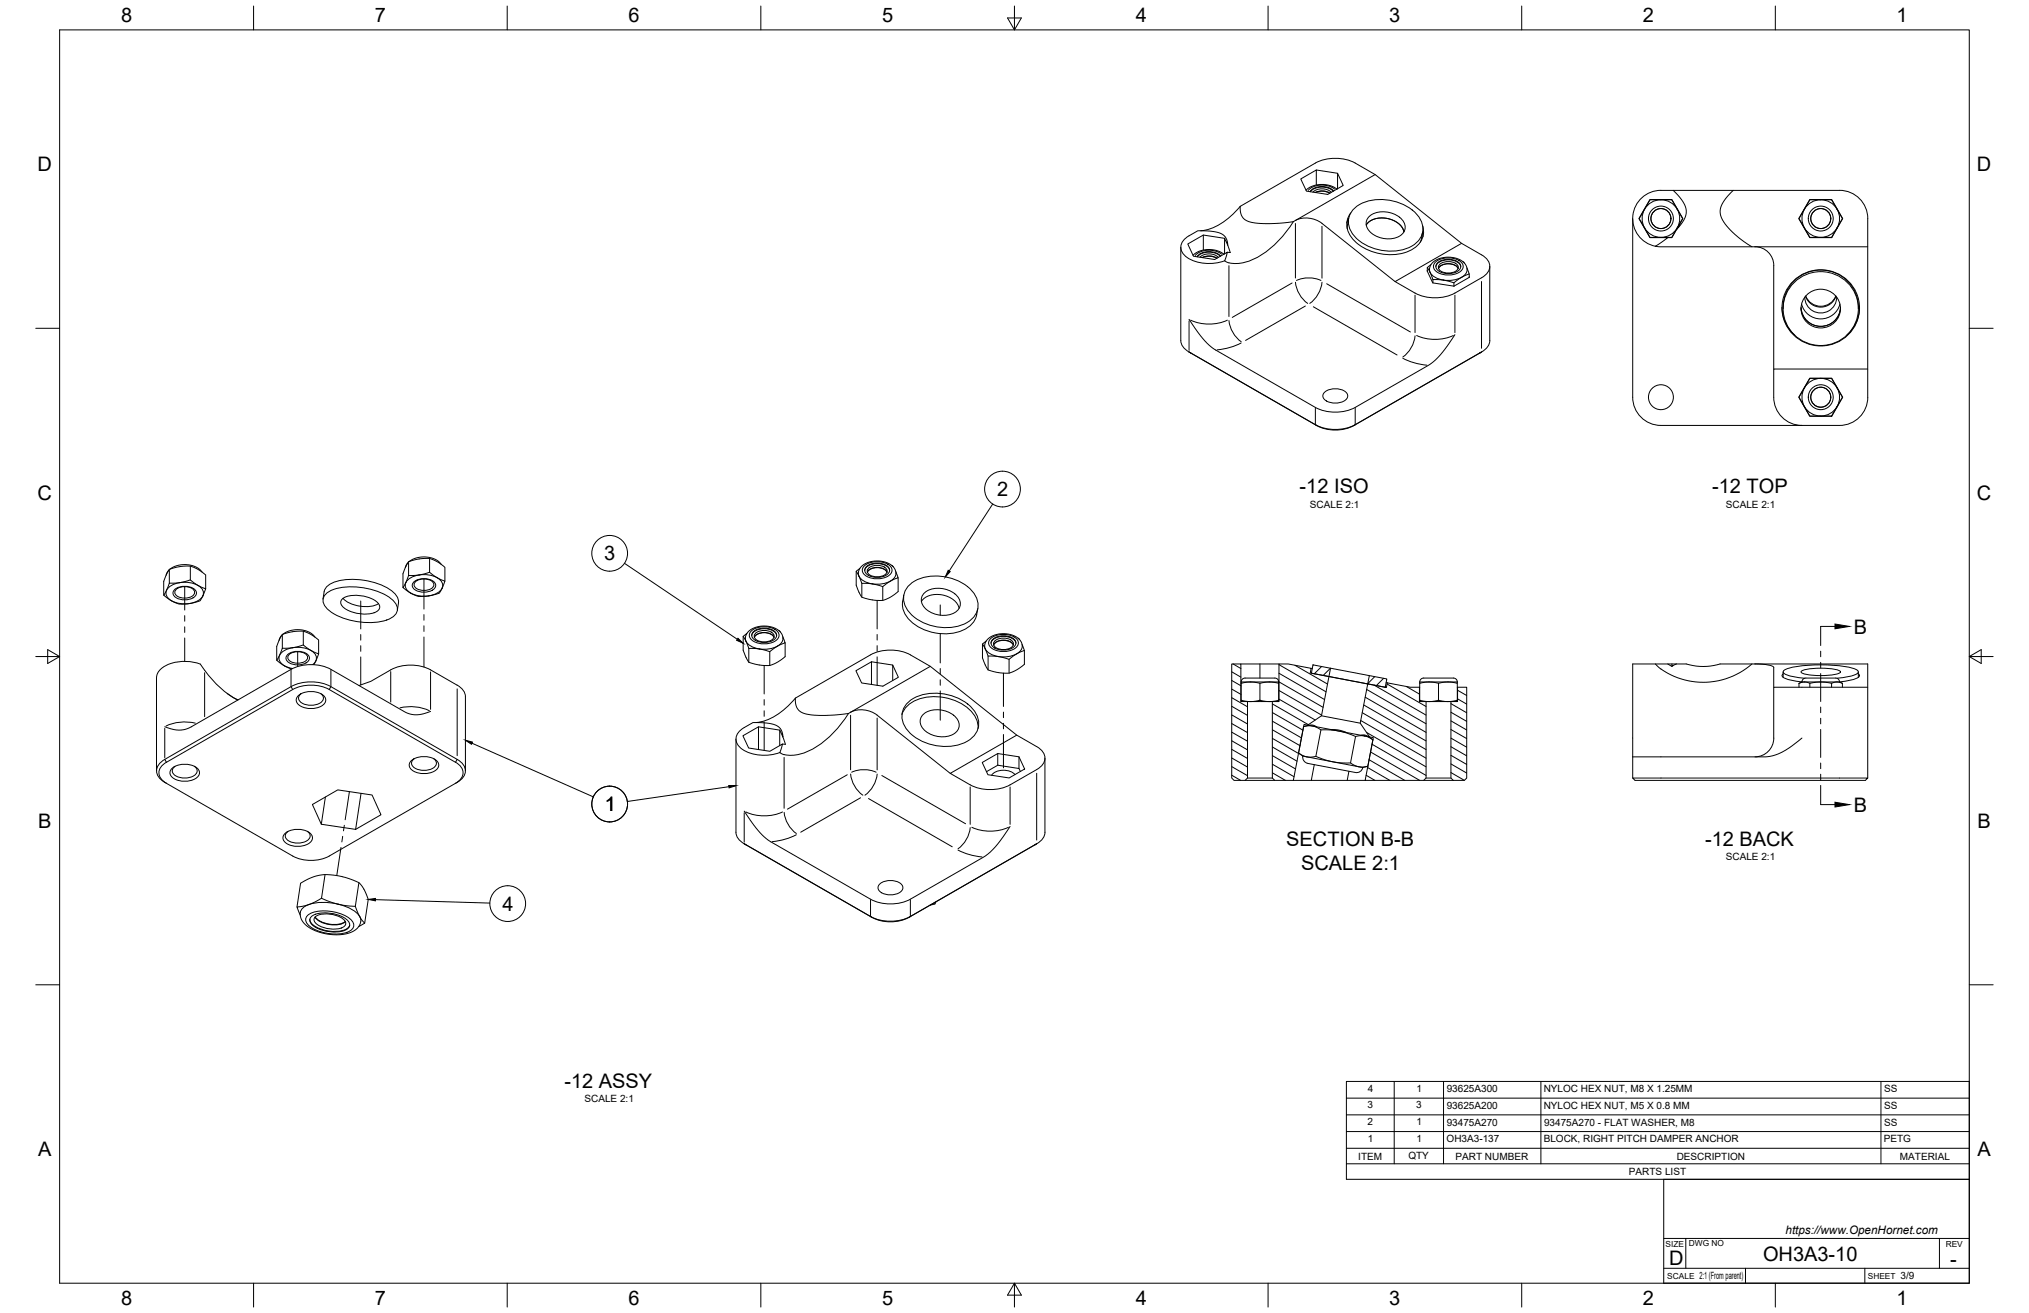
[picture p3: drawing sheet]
<svg xmlns="http://www.w3.org/2000/svg" width="864mm" height="559mm" viewBox="0 0 864 559" stroke-linecap="round" stroke-linejoin="round" font-family="sans-serif">
<!-- layer: Visible -->
<g fill="none" stroke="#000" stroke-width=".43">
<path d="M560.3 72.3l9 1.4v6.6M569.3 73.7l2.4 5.2-6.6 3.8-9-1.4-2.5-5.1 6.7-3.9v6.4M585.3 74.3l-33.9 19.5M527.9 87.8l31.9-18.4a18.8 18.8 0 0 1 17 0l8.5 4.9 36.8 29.3 8.5 4.9a5.1 5.1 0 0 1 2.6 7.4l-2.6 2.3-11.3 6.5a18.8 18.8 0 0 1-17 0l-8.5-4.9 28.3-16.2M527.9 87.8l.1 2.3 .6 2 1.4 1.5 1.9 .8 4.1 .7 4.7 .1 9.8-.9M527.9 87.8a26.1 26.1 0 0 1-16.8 10.4M550.5 94.3a38.5 38.5 0 0 1-20.3 17.3 10.5 10.5 0 0 1-8-.1l-.9-.5M551.4 93.8a10.9 10.9 0 0 1 11.3 1.3M551.4 93.8l-.9 .5M558.8 81.8a6 6 0 0 1 7.8 .1M559.7 81.9a6.6 6.6 0 0 1 6.4 .3M559.9 81.9a6.6 6.6 0 0 1 6.1 .4"/>
<path d="M562.7 95.1l31.1 24.7M567.5 81.4a7.3 7.3 0 0 0-9.8 .2M567.6 81.3a7.1 7.1 0 0 0-10 .3M568.9 80.4l.2 .1M569 80.5l-1.6-1-1.9-.7-3.4-.3-3.4 .7-2.8 1.8M573.2 94.8l.8-1.8-.6 4.4M574.9 90.6a8.9 8.9 0 0 0 2.3 12.6 22.1 22.1 0 0 0 24.2 2.7 8.3 8.3 0 0 0 4.1-9.7M576.5 88.6a19.7 19.7 0 0 1 20.8-1.6 12.5 12.5 0 0 1 8.3 11.1 10.2 10.2 0 0 1-8.6 8.2 21.2 21.2 0 0 1-21.5-7 7.9 7.9 0 0 1 1-10.7zM581.5 95.8a9.4 9.4 0 0 1 12-1.8l1.7 1.1 1.3 1.3 1.1 2.3M582.5 92.4a10.4 10.4 0 0 1 15.1 2.3 4.7 4.7 0 0 1-4 6.6 10.8 10.8 0 0 1-11.7-4.3 4 4 0 0 1 .6-4.6zM698.9 84.1l2-1.4 2.2-1.1a22 22 0 0 1 9.1-.6l4 4.7 1.1 2 .4 1.7v1.7l-.8 2.1-3.3 4.5 2.7-4.7-4.7-8.1h-9.4l-4.6 8.1 4.6 8.1h7.6l-4.9 3.5a6.9 6.9 0 0 1-5-1.8 12 12 0 0 1-1-18.7zM706.9 85h-3.9a1.75 1.75 0 0 0-1.6 1.6l-3.7 6.4 4.3 7.5a1.72 1.72 0 0 0 2.2 .5h7.3l2.4-4"/>
<path d="M706.9 85h4a1.76 1.76 0 0 1 1.6 1.6l1.4 2.4M706.9 85a8 8 0 0 0-6.9 12 8 8 0 0 0 13.9 0M706.9 85a8 8 0 0 1 7 4M712.2 81h70.8a12 12 0 0 1 12 12v76.1a12 12 0 0 1-12 12h-76.1a12 12 0 0 1-12-12.1v-76M713.6 97.7l-2 3.4h-1.8M713.9 89l1.9 3.5a1.69 1.69 0 0 1-.6 2.1l-1.3 2.4M713.9 89a8 8 0 0 1 0 8M737.7 81l-2.9 3.1-1.9 2.9-.7 2.3 .2 2.5 1.9 3.5 3.1 3.5 3.8 3.3 4.5 2.9M768 89l-2 3.5a1.69 1.69 0 0 0 .6 2.1l1.4 2.4M768 97l2 3.5a1.75 1.75 0 0 0 2.2 .5h6.7a1.69 1.69 0 0 0 1.6-1.6l1.4-2.4M768 89a8 8 0 0 0 0 8M770.3 84.9h9.3l4.7 8.1-4.7 8.1h-9.3l-4.7-8.1z"/>
<path d="M775 85h-4a1.8 1.8 0 0 0-1.6 1.6l-1.4 2.4M775 85h3.9a1.75 1.75 0 0 1 1.6 1.6l1.4 2.4M775 85a8 8 0 0 0-7 4M775 85a8 8 0 0 1 6.9 4M781.9 89l2.3 4-2.3 4M781.9 89a8 8 0 0 1 0 8M781.9 97a8 8 0 0 1-13.9 0M502.6 105.2v39.7a6 6 0 0 0 3.5 4.9l54.5 31.4a17.2 17.2 0 0 0 15.5 0l54.5-31.4M504.3 101.7l5.5-3.5 5.8 .2 4.3 1.1 1.8 1.7 .9 3.2-1.4-3-9-1.4-6.7 3.8 2.5 5.3 9 1.3 5.4-3-1 3.4a17.5 17.5 0 0 1-17-1.9 4.6 4.6 0 0 1-.1-7.2zM510.7 109.5a6 6 0 0 1 7.8 .1M511.6 109.6a6.6 6.6 0 0 1 6.4 .3M511.9 109.6a6.6 6.6 0 0 1 6 .3"/>
<path d="M512.2 100v6.4M519.4 109.1a7.3 7.3 0 0 0-9.8 .2M519.5 109a7.1 7.1 0 0 0-10 .3M520.8 108.1l.2 .1M520.9 108.2l-3.2-1.6-3.5-.4-3.6 .6-2.8 1.8M521.2 101.4v6.6M522.6 104.4l1 3.1-1.2-.2M605.6 100.7l-.1-1.9-1 4.3M607.5 115.1l2.3 5.3 9 1.4M607.5 113.9v1.5M608.4 114.8a4.6 4.6 0 0 0 4 3.9l2 .5M608.4 114.8l.6-2.2 1.6-1.5 2.5-1.2 2.8-.4 3.2 .2 2.9 1.2 1.8 1.7 .6 2.2"/>
<path d="M609.1 112.6l-.6 .5a1.02 1.02 0 0 0-.9 .8 1.02 1.02 0 0 0 .6 1.1l1.1 2.5a1.39 1.39 0 0 0 .6 1.4 1.39 1.39 0 0 0 1.5 .1l3 .2M609.9 119v1.4M611.1 113.5a5.3 5.3 0 0 1 6.3-2.9 4.3 4.3 0 0 1 4.3 2.9M612 111.7a7.5 7.5 0 0 1 9.4 .5 2.43 2.43 0 0 1-1.9 3.7 7.5 7.5 0 0 1-8-1.3 2 2 0 0 1 .5-2.9zM612.2 114.2a5.4 5.4 0 0 1 8.4 0M612.3 114.3a5.4 5.4 0 0 1 8.3 0M612.8 112.5a6 6 0 0 1 7.7 .5 2.05 2.05 0 0 1-1.7 2.8 5.3 5.3 0 0 1-6.6-1.8zM622.7 111.4l.6 .6M624.4 114l.7 2a.7 .7 0 0 1-.1 .8 .7 .7 0 0 1-.8 .2l-2.7 1.4-2.7 2-4.4-1.2M624.5 114.8a6.2 6.2 0 0 1-6.4 4.5l-3.7-.1M625.3 117.8l.2 .2-6.7 3.8M625.3 116.6v1.4"/>
<path d="M634.1 113.3v31.6a6 6 0 0 1-3.5 4.9M704.6 104.8l1.8 .2h40.6M747 105h48M747 105a8 8 0 0 1 8 8v44.1M763.3 119.6a16.3 16.3 0 0 1 25.6 2.8 16.3 16.3 0 0 1-9 24.1 16.3 16.3 0 0 1-18.9-6.9 16.3 16.3 0 0 1 2.3-20zM506.1 135.9l5.9 8.3 4.2 4 43.7 25.2M618.8 120.4v1.4M758.5 130.8a16.1 16.1 0 0 0 5.3 11.8M759 131.3a16 16 0 0 1 16-16.4 16 16 0 0 1 16 16.4M763.6 120.2a15.8 15.8 0 0 1 24.9 2.7 15.8 15.8 0 0 1-8.8 23.4 15.8 15.8 0 0 1-18.3-6.7 15.8 15.8 0 0 1 2.2-19.4zM766.6 131a8.4 8.4 0 0 0 8.4 7.9 8.4 8.4 0 0 0 8.4-7.9M766.8 129.4a8.4 8.4 0 0 0 8.2 6.3 8.4 8.4 0 0 0 8.1-6.3"/>
<path d="M768.2 126.5a6.8 6.8 0 0 0 6.8 6.7 6.8 6.8 0 0 0 6.7-6.7M768.5 126.1a6.8 6.8 0 0 0 6.5 4.6 6.8 6.8 0 0 0 6.4-4.6M768.6 126a6.9 6.9 0 0 0 6.4 4.3 6.9 6.9 0 0 0 6.4-4.3M791.5 130.8a16.1 16.1 0 0 1-5.4 11.8M506.8 150.2h.1M619.3 142.4l-5.5 7.7-2.9 3.1-2 1.7-32.1 18.5M629.9 150.2h.1M630.6 149.8l-.7 .4M795 157.1h-40v11.9a12 12 0 0 0 12 12.1M559.8 173.4a18.8 18.8 0 0 0 17 0M563.9 166.8a7.5 7.5 0 0 1 9.3 .5 2.43 2.43 0 0 1-1.8 3.7 7.5 7.5 0 0 1-8-1.4 2 2 0 0 1 .5-2.8zM768 165.1l2-3.5a1.75 1.75 0 0 1 2.2-.5h6.7a1.69 1.69 0 0 1 1.6 1.6l1.4 2.4"/>
<path d="M768 165.1l-2 3.4a1.72 1.72 0 0 0 .6 2.2l1.4 2.4M768 173.1l2 3.4a1.72 1.72 0 0 0 2.2 .6h6.7a1.75 1.75 0 0 0 1.6-1.6l1.4-2.4M768 165a8 8 0 0 0 0 8.1M770.3 161h9.3l4.7 8.1-4.7 8.1h-9.3l-4.7-8.1zM781.9 165.1l2.3 4-2.3 4M781.9 165a8 8 0 0 1 0 8.1M781.9 173.1a8 8 0 0 1-13.9 0M781.9 165a8 8 0 0 0-13.9 0M559.8 180.8a18.8 18.8 0 0 0 17 0M173.6 239.6l-1.1 2M173.9 239.1v5.8M174.2 239l1.5-1 2-.7 4.2-.2 3.4 1 1.3 .8 1.2 1.3"/>
<path d="M182.8 237.7v5.8M70.9 251.2l-.6 1.1a.89 .89 0 0 0-.5 1 .89 .89 0 0 0 .8 .7l2.4 1.7M70.9 251.2a3.5 3.5 0 0 0 2.1 4.5M71.7 242.8l-1 2M72.1 242.3v5.9M72.4 242.2l1.5-.9 2-.7 4.4-.2 3.4 1 2.3 2.1M73 255.7l3.2 1.4 4.5-.2M73 255.7a12.2 12.2 0 0 0 7.7 1.1M74.4 250.8a7.1 7.1 0 0 1 8.9 .5 2.63 2.63 0 0 1-2.6 3.7 6.2 6.2 0 0 1-7-2 1.96 1.96 0 0 1 .7-2.2zM75 250.8a5.9 5.9 0 0 1 7.6 .5 2.05 2.05 0 0 1-1.6 2.8 5.2 5.2 0 0 1-6.6-1.7zM76.5 248l-3.8 .2a1.05 1.05 0 0 0-1.1 1.3l-.7 1.7M76.5 248l4.5-1.2 3.1 2.2 3 1.4a.44 .44 0 0 1 .5 .3 .44 .44 0 0 1-.3 .6l-1 2.3"/>
<path d="M76.6 248a7.3 7.3 0 0 0-5.7 3.2M76.6 248a9.8 9.8 0 0 1 9.7 3.2l.3 1.2-.3 1.2M81 240.9v5.9M86.3 253.6l-.4 1a2.43 2.43 0 0 1-2.5 1.7l-2.7 .6M86.3 253.6a7.3 7.3 0 0 1-5.6 3.2M87.5 250.6v-5.9l-2.1-1.6-4.4-2.2-3.1 .1-3.5 .6a4.6 4.6 0 0 0-4 4l-.7 1.8v5.9M137.5 255a6.8 6.8 0 0 1 5.9-7.6 29.3 29.3 0 0 1 24.3 4.9 6.2 6.2 0 0 1 1.4 7.4M138.8 252.7a19.8 19.8 0 0 1 15.2-2.6 23.8 23.8 0 0 1 13.8 5.9 4.3 4.3 0 0 1-1.9 7.3 28.9 28.9 0 0 1-26.1-3.7 4.3 4.3 0 0 1-1-6.9zM145.8 254.8a13.8 13.8 0 0 1 15.4 2.3 2.4 2.4 0 0 1-1.9 3.7 14.4 14.4 0 0 1-13.9-3.2 2.01 2.01 0 0 1 .4-2.8zM146 254.6a14.1 14.1 0 0 0 15.1 2.3M172.7 248l-.5 .9a1.05 1.05 0 0 0-.6 1.2 1.05 1.05 0 0 0 1 .9l2.7 1.7 2.8 1.1 4.4-.2M172.7 248a4.1 4.1 0 0 0 3.6 5.1l3.4 .6 2.8-.1"/>
<path d="M176.3 247.6a7.1 7.1 0 0 1 8.8 .5 2.63 2.63 0 0 1-2.6 3.7 6.2 6.2 0 0 1-7-2.1 1.96 1.96 0 0 1 .8-2.1zM176.8 247.6a5.9 5.9 0 0 1 7.7 .5 2.05 2.05 0 0 1-1.7 2.8 5.2 5.2 0 0 1-6.6-1.8zM178.4 244.7l-3.9 .2a1.1 1.1 0 0 0-1.1 1.4l-.7 1.7M178.4 244.7l4.4-1.2 2.9 2.2 3.2 1.5a.44 .44 0 0 1 .5 .3 .44 .44 0 0 1-.3 .5l-.9 2.3M178.4 244.7a7.3 7.3 0 0 0-5.7 3.3M178.4 244.7a9.8 9.8 0 0 1 9.8 3.3l.2 1.1-.2 1.2M188.2 250.3l-.5 1a2.49 2.49 0 0 1-2.5 1.7l-2.7 .6M188.2 250.3a7.3 7.3 0 0 1-5.7 3.3M189.4 247.3v-5.9l-1.8-1.3-2.5-1.5-2.3-.9h-3.1l-3.4 .6a4.6 4.6 0 0 0-4.1 4l-.7 1.9v5.9M364.4 243.1v5.9l1.7 4a2.6 2.6 0 0 0 2.8 1.8l3.4 .7h3.3l4.4-2 2.3-1.7v-5.9M365.3 244l.3 1.2M365.3 244.1l.5-1.9 1.7-1.8 2.2-1.1 3.3-.6 3.5 .4 2.6 1.2 1.6 1.6 .6 2.2"/>
<path d="M365.6 245.2a7.3 7.3 0 0 0 5.7 3.3M365.6 245.2l.6 1.6a1.41 1.41 0 0 0 .6 1.4 1.41 1.41 0 0 0 1.5 .1l3 .2M366 241.9l-.6 .4a1.1 1.1 0 0 0-.8 1 1.1 1.1 0 0 0 .6 1.1l.4 .8M366.8 248.3v5.8M368.1 242.8a5.3 5.3 0 0 1 6.2-2.9 4.3 4.3 0 0 1 4.3 2.9M368.9 241a7.5 7.5 0 0 1 9.4 .5 2.43 2.43 0 0 1-1.9 3.7 7.5 7.5 0 0 1-8-1.4 2 2 0 0 1 .5-2.8zM369.2 243.5a5.4 5.4 0 0 1 8.3 0M369.2 243.6a5.4 5.4 0 0 1 8.3 0M369.7 241.8a6 6 0 0 1 7.7 .5 2.05 2.05 0 0 1-1.7 2.8 5.3 5.3 0 0 1-6.6-1.8zM375.7 249.7v5.8M379.6 240.7l.6 .6M381.3 243.3l.6 1.7a.58 .58 0 0 1 .3 .5 .58 .58 0 0 1-.4 .5l-4.5 2.5a2.15 2.15 0 0 1-3.4 .6l-2.6-.6"/>
<path d="M381.4 244a6.2 6.2 0 0 1-6.4 4.5h-3.7M384.7 253.3a10.7 10.7 0 0 0 5.6 13.2 20.9 20.9 0 0 0 22.3 .1 9.6 9.6 0 0 0 3.6-7.6M387.1 248.9a19.7 19.7 0 0 1 20.8-1.6 12.5 12.5 0 0 1 8.4 11 10.2 10.2 0 0 1-8.6 8.2 21.2 21.2 0 0 1-21.5-7 7.9 7.9 0 0 1 .9-10.6zM392.2 256a9.4 9.4 0 0 1 11.9-1.8l1.8 1.1 1.3 1.3 1 2.3M393.1 252.7a10.4 10.4 0 0 1 15.2 2.3 4.7 4.7 0 0 1-4 6.6 10.8 10.8 0 0 1-11.7-4.3 4 4 0 0 1 .5-4.6zM119 278.9l1-2.5a.89 .89 0 0 1 1.4-.5l4-.4 3.7-1 2.9 2.1 3.2 1.5a.85 .85 0 0 1-.1 1.5l-1.5 3.3M119 278.9l-.4 .9a1.02 1.02 0 0 0-.7 .8 1.02 1.02 0 0 0 .5 1l3 2 2.7 1.1M119 278.9a9.7 9.7 0 0 1 10.2-3.2 5.8 5.8 0 0 1 5.5 4.4l-.4 1.5-1.2 1.2M119 278.9a3.9 3.9 0 0 0 3.1 4.9l2.4 .7M119.8 270.5l-1 2M120.2 270v5.9M120.5 269.9l1.7-1 1.8-.6 4.1-.2 3.5 .9 1.5 1 .9 1.1"/>
<path d="M122.5 278.5a7.1 7.1 0 0 1 8.9 .5 2.63 2.63 0 0 1-2.6 3.7 6.2 6.2 0 0 1-7-2.1 1.96 1.96 0 0 1 .7-2.1zM123.1 278.5a5.9 5.9 0 0 1 7.6 .5 2.05 2.05 0 0 1-1.7 2.9 5.2 5.2 0 0 1-6.5-1.8zM129.1 268.6v5.9M135.6 278.3v-5.9l-1.9-1.5-4.6-2.3-3.7 .1-2.9 .6a4.6 4.6 0 0 0-4 3.9l-.7 1.9v5.9M316.3 270.8v5.9l1.7 4a2.45 2.45 0 0 0 2.5 1.7l3.5 .7 3.6 .1 3.7-1.6 2.9-2.1v-5.9M317.9 269.6l-.6 .4a1.03 1.03 0 0 0-.8 .9 1.03 1.03 0 0 0 .5 1.1l.5 .9M318.3 269l1.4-1.1 1.8-.9 2-.4 2.5-.2 4.1 1.1 1.4 .9 1.2 1.4a3.7 3.7 0 0 1-2.5 5.5 11.5 11.5 0 0 1-12.3-1.8l-.4-.6a3.8 3.8 0 0 1 .8-3.9zM318.7 276v5.9M320 270.5a5.3 5.3 0 0 1 6.2-2.9 4.3 4.3 0 0 1 4.4 2.9M320.8 268.7a7.5 7.5 0 0 1 9.4 .5 2.43 2.43 0 0 1-1.9 3.7 7.5 7.5 0 0 1-8-1.4 2 2 0 0 1 .5-2.8zM321.1 271.2a5.5 5.5 0 0 1 8.1-.5l.2 .6a5.4 5.4 0 0 0-8.3 0M321.6 269.5a6 6 0 0 1 7.7 .5 2.05 2.05 0 0 1-1.7 2.8 5.3 5.3 0 0 1-6.6-1.8z"/>
<path d="M327.6 277.3v5.9M331.5 268.4l.6 .6M333.2 271l.8 2a.72 .72 0 0 1-.2 .8 .72 .72 0 0 1-.7 .2l-3 1.5-2.5 1.8-3.6-1-4.7-.4a1.05 1.05 0 0 1-1.1-1.3l-.7-1.7M387.5 278.7l8.5 4.9 36.8 29.3 8.4 4.9a5.1 5.1 0 0 1 2.7 7.4l-2.6 2.3-11.4 6.5a18.8 18.8 0 0 1-17 0l-8.4-4.9 28.3-16.2M387.5 278.7a18.8 18.8 0 0 0-17 0l-32 18.4M418.2 274.1v5.9l1.7 4a2.45 2.45 0 0 0 2.5 1.7l3.7 .7 3.4 .1 3.8-1.8 2.7-2v-5.8M419.7 272.9l-.5 .4a1.09 1.09 0 0 0-.9 .9 1.09 1.09 0 0 0 .7 1.2l1.4 3.4a1.44 1.44 0 0 0 2 .4l2.6 .3M420.3 272.1l1.6-1.2 1.6-.7 2.5-.5h2.2l2.5 .5 1.6 .7 2.3 2.1a3.7 3.7 0 0 1-2.5 5.6 11.5 11.5 0 0 1-12.4-1.8l-.3-.6a3.8 3.8 0 0 1 .9-4.1zM420.6 279.2v5.9M421.8 273.8a5.3 5.3 0 0 1 6.2-2.9 4.3 4.3 0 0 1 4.4 2.9M422.7 271.9a7.5 7.5 0 0 1 9.3 .6 2.43 2.43 0 0 1-1.9 3.6 7.5 7.5 0 0 1-7.9-1.3 2 2 0 0 1 .5-2.9zM422.9 274.4a5.4 5.4 0 0 1 8.4 0"/>
<path d="M422.9 274.5a5.4 5.4 0 0 1 8.4 0M423.5 272.7a6 6 0 0 1 7.6 .5 2.05 2.05 0 0 1-1.6 2.9 5.3 5.3 0 0 1-6.6-1.8zM433.3 271.6l.7 .6M435 274.3l.8 2a.71 .71 0 0 1-.1 .8 .71 .71 0 0 1-.8 .1l-2.7 1.4-2.7 2-4.5-1.1M96.7 295.1l4.6 2.8M101.2 297.9a47.9 47.9 0 0 1-15.9-15.3 17.8 17.8 0 0 0-17 2.2l-1.4 2.1-.3 1.5v39.7M127.2 295.9a9 9 0 0 1 10.9 .5 2.88 2.88 0 0 1-2.1 4.5 8.4 8.4 0 0 1-9.7-2 2.41 2.41 0 0 1 .9-3zM128.3 295.2a2.26 2.26 0 0 0-1.2 2.2 2.26 2.26 0 0 0 1.6 1.9 7.2 7.2 0 0 0 8.8-1.4 2.13 2.13 0 0 0-1-2.7M194.6 291.6l-11.3-6.5a18.8 18.8 0 0 0-17 0l-8.5 4.9-5 1.8M194.6 291.6a6 6 0 0 1 3.5 4.9v31.6M338.5 297.1l.1 2.3 .7 2 1.4 1.5 2.1 .9 4.1 .6 4.4 .1 7.4-.5 2.4-.3 .9-.6M338.5 297.1a26.1 26.1 0 0 1-16.7 10.4"/>
<path d="M370.9 281.6l9.1 1.4v6.6M380 283l2.4 5.2-6.6 3.8-9.1-1.3-2.4-5.2 6.6-3.9v9.7M386.5 298.9a20.3 20.3 0 0 1 21.5-1.7 12.8 12.8 0 0 1 8.6 11.4 10.5 10.5 0 0 1-8.9 8.5 21.9 21.9 0 0 1-22.2-7.2 8.1 8.1 0 0 1 1-11zM396 283.6l-34 19.5M429.5 280.6v5.9M528.2 282.6h16.2M528.3 290.2h16v.6l-3.3-.5-3.1 .2a9.3 9.3 0 0 1-4.9-.2l-4.7 .5zM528.3 298l4 .6h-4zM528.3 298.6l-.1-16h-3.9v48.5l1 1h4.6l1.1-1v-32.5M528.3 290.8v7.2M528.3 290.2a2.44 2.44 0 0 1 3-1.6h10.9a1.7 1.7 0 0 1 2.1 1.6M532.3 298.6l2.3-.2a9 9 0 0 1 5 .2h.7z"/>
<path d="M536.3 282.6v6M536.3 290.8v7.2M540.3 298.6l4-.6v.6zM541.5 298.6v32.5l1.1 1h7.9l4.5-23.8 1.6 .3 5.9-4 3.1-16.7-7.9-1.5 .4-2-9.8-1.8h-3.9l-.1 16M544.3 290.8v7.2M558.1 284.4l.4 .1M558.8 283l7.5 1.4-.7 3.5-7.4-1.4zM565.6 287.9l16.5 3.2M566.3 284.4l16.5 3.1M582.8 287.5l7.5 1.4-.7 3.6-7.5-1.4zM590 290.5l.5 .1M590.5 290.6l-.4 2-8-1.5-3.1 16.7 3.9 5.8 1.6 .3-3.5 18.2h25l1-1v-32.5"/>
<path d="M590.5 290.6l9.8 1.9h3.9l.1 6.1M604.2 292.5h.1M604.3 290.2h16M604.3 298l4 .6h-4zM604.3 290.2v.6l3.3-.5 3.1 .2a9.3 9.3 0 0 0 4.9-.2l4.7 .5v-.6M604.3 290.8v7.2M608.3 298.6l2.4-.2a9 9 0 0 1 4.9 .2h.7zM612.3 290.8v7.2M616.3 298.6l4-.6v.6zM617.6 298.6v32.5l1 1M618.6 288.6h-12.3a1.7 1.7 0 0 0-2 1.6M618.6 288.6l1.2 .5 .5 1.1"/>
<path d="M620.3 298.6l.1-6.1h3.9v38.6l-1 1h-4.7M620.3 290.8v7.2M620.3 292.5h.1M704.6 282.6h12.9a26 26 0 0 0 14.9 0h13.3M709.8 282.6l1.8 1M711.6 282.6v1l2-1M747 282.6a16.2 16.2 0 0 1 7.8 1.2l.2 8.7M759 286v2.3M759 286.8l-.4 .3v.8a14.7 14.7 0 0 0 8.4 2.3M765.7 290.8v1.7M766.7 285.7a27.6 27.6 0 0 1 15-.7l1.2 .5 .5 .5a7.9 7.9 0 0 1-5.8 1.4 23.3 23.3 0 0 1-10.9-1.2zM767 290.2h15l2.2 .6"/>
<path d="M767 290.2l-1.3 .6M767 290.2a2.46 2.46 0 0 1 3-1.6h10.9a1.7 1.7 0 0 1 2.1 1.6M768.1 288.7a17.2 17.2 0 0 1-9-2.3l-.1-.7a16.3 16.3 0 0 1 9.4-2.5 54.2 54.2 0 0 1 21.7 1.8l.8 .7-.1 .7a17.2 17.2 0 0 1-9 2.3M770.3 290.8v1.7M779.6 290.8v1.7M783 290.2l-2.4 .2a3 3 0 0 1-2.9 .1l-5.2-.1a7.1 7.1 0 0 1-4.5-.2l-2.3 .6M783 290.2l1.2 .6M784.2 290.8v1.7M791 286v2.3M791 286.8l.3 .3 .1 .8a14.7 14.7 0 0 1-8.4 2.3M795 292.5h-40v21.6a8 8 0 0 1-8 8M183.3 302.8l-3.2 1-2.4 .4-2.4-.1-2.2-.7-32.3-18.5a18.7 18.7 0 0 0-16.9 0l-43.4 24.9-2.4 .8-2.2 .1-1.9-.2-3.9-1.2"/>
<path d="M313.2 314.5v39.7a6 6 0 0 0 3.6 4.9M314.9 311l5.6-3.5 5.8 .2 4.2 1.1 1.9 1.7 .8 3.2-1.3-3-9.1-1.4-6.6 3.8 2.4 5.2 9.1 1.4 5.3-3-1 3.4a17.5 17.5 0 0 1-16.9-1.9 4.6 4.6 0 0 1-.2-7.2zM321.8 307.5h.1M322.8 309.3v9.7M331.9 310.7v6.6M333.2 313.7l1.1 3.1-1.3-.2M361.2 303.6a38.5 38.5 0 0 1-20.3 17.3l-4.4 .6-2.7-.3M362 303.1a10.9 10.9 0 0 1 11.4 1.3l31.1 24.7M383.9 304.1a12.2 12.2 0 0 1 11.5-7.5 21.3 21.3 0 0 1 19.3 7.8l.6 1.1a8.5 8.5 0 0 1 1 4.5M392.7 304.4a10.4 10.4 0 0 1 15.1 2.3 4.7 4.7 0 0 1-4 6.6 10.8 10.8 0 0 1-11.7-4.3 4 4 0 0 1 .6-4.6zM554.8 309.2l3.3-.3 3 1a3.5 3.5 0 0 0 3.5 .7l5.2 .5 5 1.4a6.4 6.4 0 0 0 4.7 .6l1.3 .1M554.8 309.2l-2.1 11.3"/>
<path d="M556.6 308.6l.4 .1M557 308.7l23.8 4.5M557 308.7l-2.2 .5M557.1 308.7l1.6-.1 1.6 .7M562.2 310.6l-2.1 11.3M562.5 304.6l16.5 3.2M566.6 310.5l2.8 .1 3.6 1.1M577 313.4l-2.2 11.3M579.2 312.9l1.7-.1 1.5 .7M580.8 313.2l1.7 .3M580.8 313.2l2.1 .7 1.4 1M582.5 313.5l.4 .1"/>
<path d="M582.5 313.5l1.8 1.4M584.3 314.9l-2.1 11.2M767 314.1l-4.6 3.5-3.6 2.4-3.1 1.3-3.4 .8h-57.4M70.8 333.4a5.7 5.7 0 0 1-3.8-7.1 7.3 7.3 0 0 1 3.1-3.1l53.8-31a18.7 18.7 0 0 1 16.9 0l53.8 31a5.1 5.1 0 0 1 2.6 7.5l-2.6 2.3-54.5 31.3a17.2 17.2 0 0 1-15.5 0l-53.8-30.9a4.7 4.7 0 0 1-3.2-4.5 4.7 4.7 0 0 1 3.2-4.5l53.8-31a17.2 17.2 0 0 1 15.5 0l53.8 31a4.7 4.7 0 0 1 3.2 4.5 4.7 4.7 0 0 1-3.2 4.5M73.4 326.8a9 9 0 0 1 11 .6 2.88 2.88 0 0 1-2.1 4.4 8.4 8.4 0 0 1-9.8-2 2.41 2.41 0 0 1 .9-3zM74.5 326.1a2.26 2.26 0 0 0-1.2 2.3 2.26 2.26 0 0 0 1.7 1.9 7.2 7.2 0 0 0 8.8-1.5 2.13 2.13 0 0 0-1.1-2.7M138.5 339.2l-1.7 11.6M153.7 337.7l-2.3 15.3M175.3 323.6a9 9 0 0 1 10.9 .5 2.88 2.88 0 0 1-2.1 4.5 8.4 8.4 0 0 1-9.7-2.1 2.41 2.41 0 0 1 .9-2.9zM176.4 322.9a2.26 2.26 0 0 0-1.2 2.2 2.26 2.26 0 0 0 1.6 1.9 7.2 7.2 0 0 0 8.8-1.4 2.13 2.13 0 0 0-1.1-2.7M331.9 320.3l1.8 .9M418.1 324.5l6.6-3.8 9 1.4 2.4 5.2-6.6 3.8-9-1.4z"/>
<path d="M424.7 320.7v5l9 1.4v-5M424.7 325.7l-4.8 2.7M432 329.7a7.2 7.2 0 0 0-9.9 .2M433.7 327.1l.6 1.2M444.8 322.6v31.6a6 6 0 0 1-3.5 4.9l-54.5 31.4a17.2 17.2 0 0 1-15.6 0l-54.4-31.4M529.9 332.1h12.7M531 331.1h10.5M550.5 332.1h30.5M552.7 320.5l3.3 1.6 24.1 4.5M552.7 320.5l1.8 1.3M554.5 321.8l4.2 .4a6.3 6.3 0 0 1 4.7 1l4.3 1.1 4.8 .4a6.6 6.6 0 0 1 4.6 1.2l2.3 .6 2.8-.4M554.5 321.8a3.2 3.2 0 0 0 3.5 3.4l18.6 3.5a2.69 2.69 0 0 0 3.4-2.1"/>
<path d="M559.4 325.4l-1.3 6.7M574.1 328.2l-.7 3.9M582.2 326.1l-2.1 .5M606 332.1h12.6M607 331.1h10.6M694.9 331.1h100.1l-1 1h-98.1zM694.9 322.1v-39.5h9.7l.8 .8a31.1 31.1 0 0 0 40.3-.8h49.3v48.5M694.9 322.1v9M121.5 354.5a9 9 0 0 1 10.9 .6 2.88 2.88 0 0 1-2 4.4 8.4 8.4 0 0 1-9.8-2 2.41 2.41 0 0 1 .9-3zM122.6 353.8a2.26 2.26 0 0 0-1.2 2.3 2.26 2.26 0 0 0 1.7 1.9 7.2 7.2 0 0 0 8.8-1.5 2.13 2.13 0 0 0-1.1-2.7M133 342.4l10.8-6.2 14.6 2.1 3.8 8.5-10.8 6.2-14.6-2.2zM316.7 359.1l.8 .4"/>
<path d="M316.8 345.2l5.9 8.3 4.2 4 43.6 25.2M429.9 351.7l-5.4 7.7-2.9 3.1-2 1.7-32.1 18.5M440.6 359.5h-.1M138.3 372.2l-1.5 10.1M152.8 375.6l-1.6 10.1M374.6 376.1a7.5 7.5 0 0 1 9.3 .5 2.43 2.43 0 0 1-1.9 3.7 7.5 7.5 0 0 1-7.9-1.4 2 2 0 0 1 .5-2.8zM126.4 386l1.5-10.1 3.8-2.1 4.8-1.4 3.6-.1 5.2 .7 3.3 1 4.2 1.6 2.3 3.2 1.6 4-1.5 10.1M127.8 389.5l-1.4-3.5 4.5-.8 4.1-1.8a2.44 2.44 0 0 1 3.7-.3l5.2 1.7 5.8 .9a1.78 1.78 0 0 1 2.2 1.8l1.2 2.6M128.9 386.4a18.1 18.1 0 0 1 15-1.6 12.8 12.8 0 0 1 9.6 6.1l.1 1.3-.7 1.8-1.3 1.5-1.9 1.1-2.5 .9-2.3 .3-5.9-.3-5.5-1.7-2.4-1.4-1.6-1.4-1.3-1.8-.4-1.8 .2-1.6zM131.9 391.2a6.2 6.2 0 0 0 5.3 4.4 12.9 12.9 0 0 0 11-.7l.7-1.2M132.7 389.9a14.1 14.1 0 0 1 15.7 2.4 2.45 2.45 0 0 1-2 3.8 14.8 14.8 0 0 1-14.1-3.2 2.06 2.06 0 0 1 .4-3zM134.1 390.3a11.1 11.1 0 0 0 11.3 2.9l1.6-.9"/>
<path d="M134.2 390.2a11.1 11.1 0 0 0 11.2 2.8l1.6-.9M134.2 390.2a11 11 0 0 1 12.7 1.9 2 2 0 0 1-1.7 2.9 11.6 11.6 0 0 1-11.3-2.8 1.59 1.59 0 0 1 .3-2zM153.1 390.1l1.4 2a.7 .7 0 0 1 .6 .8 .7 .7 0 0 1-.9 .6l-1.5 .8M370.5 390a18.8 18.8 0 0 0 17 0M370.5 382.7a18.8 18.8 0 0 0 17 0M398 384l-.1 .7M398.4 383.8l-.3 .5a1.09 1.09 0 0 1-1.5 .7l-.7 .2"/>
<circle cx="706.9" cy="93" r="4.2"/>
<circle cx="706.9" cy="93" r="5.3"/>
<circle cx="775" cy="93" r="4.2"/>
<circle cx="775" cy="93" r="5.3"/>
<circle cx="775" cy="131.3" r="8.3"/>
<circle cx="706.9" cy="169" r="5.3"/>
<circle cx="775" cy="169" r="4.2"/>
<circle cx="775" cy="169" r="5.3"/>
</g>
<!-- layer: Visible Narrow -->
<g fill="none" stroke="#000" stroke-width=".43">
<path d="M551.4 95.1v23.2M562.7 96.3v22.1M568 80.5a9 9 0 0 0-11.1 .5M519.9 108.2a9 9 0 0 0-11.1 .5M523.1 113.1v21.6M551.8 119.4a12.8 12.8 0 0 1 10.4 0M611.2 111.3a9.1 9.1 0 0 1 11 .6 2.89 2.89 0 0 1-2.1 4.5 8.4 8.4 0 0 1-9.8-2.1 2.42 2.42 0 0 1 .9-3zM630.6 119.8v28.4M506.1 136.6v12.5M506.8 136.3a19.2 19.2 0 0 0 15.6 0M523.1 136.4a12.8 12.8 0 0 0 5.2 9M550 120.4l-25.5 14.7"/>
<path d="M551.4 120.1a12.8 12.8 0 0 0 5.2 9M555.6 130.2l-25.5 14.7M559 130.6l35.6 20.5M562.7 120.1a12.8 12.8 0 0 1-5.2 9M564.7 120.8l35.6 20.5M602.3 125.6v15.9M619.3 125.6v15.9M506.1 149.8l.7 .4M528.3 146a27.6 27.6 0 0 1-10.2 2.9M597.1 152.5a27.6 27.6 0 0 0 10.2 2.9M602.3 142.9a12.8 12.8 0 0 1-5.2 9.1M603 142.8a19.2 19.2 0 0 0 15.6 0"/>
<path d="M630.5 149.8l-.6 .4M559.9 173.8v6.6M576.8 173.8v6.6M559.9 180.8l.6 .3M576.8 180.8l-.6 .3M368.1 240.6a9.1 9.1 0 0 1 11 .6 2.89 2.89 0 0 1-2.1 4.5 8.4 8.4 0 0 1-9.8-2.1 2.42 2.42 0 0 1 .9-3zM320 268.3a9.1 9.1 0 0 1 11 .6 2.89 2.89 0 0 1-2 4.4 8.4 8.4 0 0 1-9.9-2 2.42 2.42 0 0 1 .9-3zM421.9 271.6a9.1 9.1 0 0 1 11 .5 2.89 2.89 0 0 1-2.1 4.5 8.4 8.4 0 0 1-9.8-2 2.42 2.42 0 0 1 .9-3zM87.1 286.3v18.7M123.9 285.2v6.7M123.9 292.3l.6 1.1M140.8 292.3l-.6 1.1"/>
<path d="M140.8 285.2v6.7M166.3 285.8v13M183.3 286v15.9M194.6 293.2v28.4M70.1 310v12.5M83.1 307.8a19.3 19.3 0 0 0-12.4 1.2M170.3 301.2a19.3 19.3 0 0 1 12.4 1.3M362 304.4v23.2M373.3 305.6v22.1M70.2 323.3l.6 1.1M194.5 323.3l-.6 1.1M333.7 322.4v21.6"/>
<path d="M360.6 329.7l-25.4 14.7M362.1 329.4a12.8 12.8 0 0 0 5.2 9M362.5 328.7a12.8 12.8 0 0 1 10.4 0M366.3 339.5l-25.5 14.7M369.7 339.9l35.6 20.5M373.3 329.4a12.8 12.8 0 0 1-5.2 9M375.3 330.1l35.7 20.5M412.9 334.9v15.9M429.9 334.9v15.9M441.2 329.1v28.4M316.8 345.9v12.5M316.8 359.1l.6 .4"/>
<path d="M317.5 345.6a19.2 19.2 0 0 0 15.6 0M333.8 345.7a12.8 12.8 0 0 0 5.2 9M338.9 355.3a27.6 27.6 0 0 1-10.2 2.9M412.9 352.2a12.8 12.8 0 0 1-5.2 9M413.6 352.1a19.2 19.2 0 0 0 15.6 0M441.2 359.1l-.6 .4M407.8 361.8a27.6 27.6 0 0 0 10.2 2.9M130.7 389.8a13.6 13.6 0 0 1 12.2-1.5 11.2 11.2 0 0 1 7.5 4.4 3 3 0 0 1-2.7 4.1 18.9 18.9 0 0 1-16.3-3 2.75 2.75 0 0 1-.7-4zM370.5 383.1v6.6M370.5 390.1l.7 .3M387.5 390.1l-.7 .3M387.5 383.1v6.6"/>
</g>
<!-- layer: Tweak Trail -->
<g fill="none" stroke="#000" stroke-width=".43">
<path d="M78.6 249.7v9.9M153.5 255.8v11.9M180.4 246.4v12.8M373.3 255.5v12.2M400.2 257.5v4.3M78.6 262v2.4M78.6 266.8v2.4M78.6 271.5v10M126.7 277.4v6.3M153.5 270.1v2.3M153.5 274.8v2.4M153.5 279.6v11.9"/>
<path d="M180.4 261.6v2.4M180.4 266.3v2.4M180.4 271.1v12.8M373.3 270v2.4M373.3 274.8v2.4M373.3 279.5v12.2M400.2 269.7v12.4M325.2 283.2v12.1M325.2 297.7v2.4M400.2 284.5v2.4M400.2 289.3v2.4M400.2 294v12.5"/>
<path d="M427.1 286.5v14.2M325.2 302.5v2.4M325.2 307.3v12.1M427.1 303.1v2.3M427.1 307.8v2.4M427.1 312.6v14.2M148.7 336.9l-1.8 12M145.9 355.9l-.4 2.4M146.6 351.2l-.4 2.4M145.1 360.7l-1.8 11.9"/>
</g>
<!-- layer: Border -->
<g fill="none" stroke="#000" stroke-width=".43">
<path d="M25.4 12.7h812.8v533.4h-812.8zM107.9 2.6v10.1M215.9 2.6v10.1M323.8 2.6v10.1M428.8 7.6h5.9l-2.9 5.1zM431.8 2.6v10.1M539.7 2.6v10.1M647.7 2.6v10.1M755.6 2.6v10.1M15.2 139.7h10.2M838.2 139.7h10.1M15.2 279.4h10.2"/>
<path d="M20.3 276.5l5.1 2.9-5.1 3zM838.2 279.4l5.1-2.9v5.9zM838.2 279.4h10.1M15.2 419.1h10.2M838.2 419.1h10.1M107.9 546.1v10.2M215.9 546.1v10.2M323.8 546.1v10.2M431.8 546.1l2.9 5.1h-5.9zM431.8 546.1v10.2M539.7 546.1v10.2M647.7 546.1v10.2"/>
<path d="M755.6 546.1v10.2"/>
</g>
<!-- layer: Parts Lists -->
<path d="M573.1 460.2h265.1v41.7h-265.1zM573.1 474.5h265.1M573.1 467.4h265.1M593.4 460.2v35.1M614.4 460.2v35.1M655.8 460.2v35.1M800.6 460.2v35.1M573.1 495.3h265.1M573.1 488.7h265.1M573.1 481.6h265.1" fill="none" stroke="#000" stroke-width=".43"/>
<!-- layer: Balloons -->
<g fill="none" stroke="#000" stroke-width=".43">
<path d="M422.5 214.5l-18.5 28.5M265.8 239.8l48 32.3M200.9 316.3l51.6 22.8M310.2 334.8l-43.2 6.3M159.8 382.9l48.7 1.4"/>
<circle cx="426.7" cy="208.1" r="7.6"/>
<circle cx="259.5" cy="235.5" r="7.6"/>
<circle cx="259.5" cy="342.2" r="7.6"/>
<circle cx="216.1" cy="384.6" r="7.6"/>
</g>
<path d="M403.6 242.7l.8 .6-2 2.3zM314.1 271.7l2.2 2.1-2.8-1.3zM198.1 315l3 .8-.4 1zM310.2 334.3l3.1 .1-3 .9zM156.7 382.8l3.1-.4v1z" fill="#000" stroke="#000" stroke-width=".43"/>
<!-- layer: Hatching -->
<g fill="none" stroke="#000" stroke-width=".43">
<path d="M524.3 296.9l6.7 3.9M524.3 293.3l3.9 2.2M524.3 289.6l3.9 2.2M524.3 285.9l3.9 2.3M524.8 282.6l3.4 1.9M541.5 299.6l15.4 8.8M544.4 297.5l15.4 8.9M544.4 293.9l18.1 10.4M544.4 290.2l18.7 10.8M544.4 286.5l19.4 11.2M544.4 282.9l20 11.5M551.2 283.1l13.8 8"/>
<path d="M562.5 283.7l-3.1 3M566.3 284.4l-3.1 3.1M581.1 296.7l25.9 15M581.7 293.4l25.3 14.6M584.9 291.6l22.1 12.7M585.1 288l-2.9 2.9M588.9 288.7l-3.1 3.1M589.6 292.5h.1M590.4 291.1l16.6 9.6M598.6 292.2l5.6 3.2M617.6 299.5l6.6 3.8M620.4 297.4l3.8 2.3"/>
<path d="M620.4 293.8l3.8 2.2M524.3 318.9l6.7 3.9M524.3 315.3l6.7 3.8M524.3 311.6l6.7 3.8M524.3 307.9l6.7 3.9M524.3 304.2l6.7 3.9M524.3 300.6l6.7 3.9M541.5 317.9l10.5 6.1M541.5 314.2l11.2 6.5M541.5 310.6l11.8 6.8M541.5 306.9l12.4 7.1M541.5 303.3l13 7.4"/>
<path d="M579.2 306.6l27.8 16.1M579.8 303.3l27.2 15.7M580.4 300l26.6 15.3M581.6 311.7l25.4 14.6M584 316.7l23 13.3M617.6 317.8l6.6 3.9M617.6 314.1l6.6 3.9M617.6 310.5l6.6 3.8M617.6 306.8l6.6 3.9M617.6 303.1l6.6 3.9M524.3 329.9l3.8 2.2M524.3 326.3l6.7 3.8"/>
<path d="M524.3 322.6l6.7 3.9M541.5 328.9l5.6 3.2M541.5 325.2l9.3 5.4M541.5 321.6l9.9 5.7M581.5 329.9l3.7 2.2M582.1 326.6l9.5 5.5M582.7 323.3l15.2 8.8M583.4 320l20.9 12.1M617.6 328.8l5.7 3.3M617.6 325.1l6.6 3.9M617.6 321.5l6.6 3.8"/>
</g>
<!-- layer: Section Lines -->
<path d="M774.9 277.1v2.4M781 266.6h-6.1v8.1M774.9 281.9v2.4M774.9 286.7v11.9M774.9 300.9v2.4M774.9 305.7v2.4M774.9 310.5v11.9M774.9 324.7v2.4M774.9 329.5v2.4M774.9 334.3v8.1h6.1" fill="none" stroke="#000" stroke-width=".43"/>
<path d="M781 265.6l6.1 1-6.1 1zM781 341.4l6.1 1-6.1 1.1z" fill="#000" stroke="#000" stroke-width=".43"/>
<!-- layer: Titleblock -->
<path d="M708.1 501.9h130.1v44.2h-130.1zM708.1 539.8h130.1M708.1 527.1h130.1M717.5 527.1v12.7M742.9 539.8v6.3M793.7 539.8v6.3M825.5 527.1v12.7" fill="none" stroke="#000" stroke-width=".43"/>
<g font-size="8.5">
<text x="51.6" y="9.4">8</text>
<text x="159.5" y="9.4">7</text>
<text x="267.5" y="9.4">6</text>
<text x="375.4" y="9.3">5</text>
<text x="483.4" y="9.4">4</text>
<text x="591.3" y="9.4">3</text>
<text x="699.3" y="9.4">2</text>
<text x="807.2" y="9.4">1</text>
<text x="16" y="72.9">D</text>
<text x="841.4" y="72.9">D</text>
<text x="553.2" y="209.9">-12 ISO</text>
<text x="728.7" y="209.9">-12 TOP</text>
<text x="16" y="212.6">C</text>
<text x="424.4" y="211.2">2</text>
<text x="841.4" y="212.6">C</text>
<text x="257.1" y="238.5">3</text>
<text x="789.1" y="269.6">B</text>
<text x="257.5" y="345.3">1</text>
<text x="789.1" y="345.5">B</text>
<text x="16.2" y="352.3">B</text>
<text x="841.7" y="352.3">B</text>
<text x="547.5" y="359.9">SECTION B-B</text>
<text x="725.7" y="359.9">-12 BACK</text>
<text x="553.8" y="370.1">SCALE 2:1</text>
<text x="213.9" y="387.6">4</text>
<text x="240.2" y="462.9">-12 ASSY</text>
<text x="16.2" y="492">A</text>
<text x="841.7" y="492">A</text>
<text x="710.4" y="538.4">D</text>
<text x="750.4" y="536.7">OH3A3-10</text>
<text x="830.1" y="538.8">-</text>
<text x="51.6" y="555.5">8</text>
<text x="159.5" y="555.5">7</text>
<text x="267.5" y="555.5">6</text>
<text x="375.4" y="555.4">5</text>
<text x="483.4" y="555.5">4</text>
<text x="591.3" y="555.5">3</text>
<text x="699.3" y="555.5">2</text>
<text x="807.2" y="555.5">1</text>
</g>
<text font-size="5" x="760" y="525.2">https://www.OpenHornet.com</text>
<g font-size="4.3">
<text x="557.5" y="216">SCALE 2:1</text>
<text x="734.5" y="216">SCALE 2:1</text>
<text x="734.5" y="366">SCALE 2:1</text>
<text x="582.1" y="464.6">4</text>
<text x="602.9" y="464.6">1</text>
<text x="615.8" y="464.8">93625A300</text>
<text x="657" y="464.9">NYLOC HEX NUT, M8 X 1.25MM</text>
<text x="801.9" y="464.9">SS</text>
<text x="248.8" y="469.1">SCALE 2:1</text>
<text x="582.1" y="471.7">3</text>
<text x="602.7" y="471.7">3</text>
<text x="615.8" y="472">93625A200</text>
<text x="657" y="472">NYLOC HEX NUT, M5 X 0.8 MM</text>
<text x="801.9" y="472">SS</text>
<text x="582.1" y="478.8">2</text>
<text x="602.9" y="478.8">1</text>
<text x="615.8" y="479.1">93475A270</text>
<text x="657.2" y="479.1">93475A270 - FLAT WASHER, M8</text>
<text x="801.9" y="479.1">SS</text>
<text x="582.2" y="485.9">1</text>
<text x="602.9" y="485.9">1</text>
<text x="615.7" y="486.2">OH3A3-137</text>
<text x="657.1" y="486.2">BLOCK, RIGHT PITCH DAMPER ANCHOR</text>
<text x="801.8" y="486.2">PETG</text>
<text x="578.1" y="493.5">ITEM</text>
<text x="599.5" y="493.4">QTY</text>
<text x="619.5" y="493.5">PART NUMBER</text>
<text x="713.7" y="493.5">DESCRIPTION</text>
<text x="808.7" y="493.5">MATERIAL</text>
<text x="693.3" y="500.1">PARTS LIST</text>
<text x="723.4" y="544.5">2:1 (From parent)</text>
<text x="809" y="544.5">3/9</text>
</g>
<g font-size="3.5">
<text x="708.9" y="530.9">SIZE</text>
<text x="718.9" y="530.5">DWG NO</text>
<text x="828.2" y="530.9">REV</text>
<text x="709.6" y="544.2">SCALE</text>
<text x="795" y="544.2">SHEET</text>
</g>
</svg>
